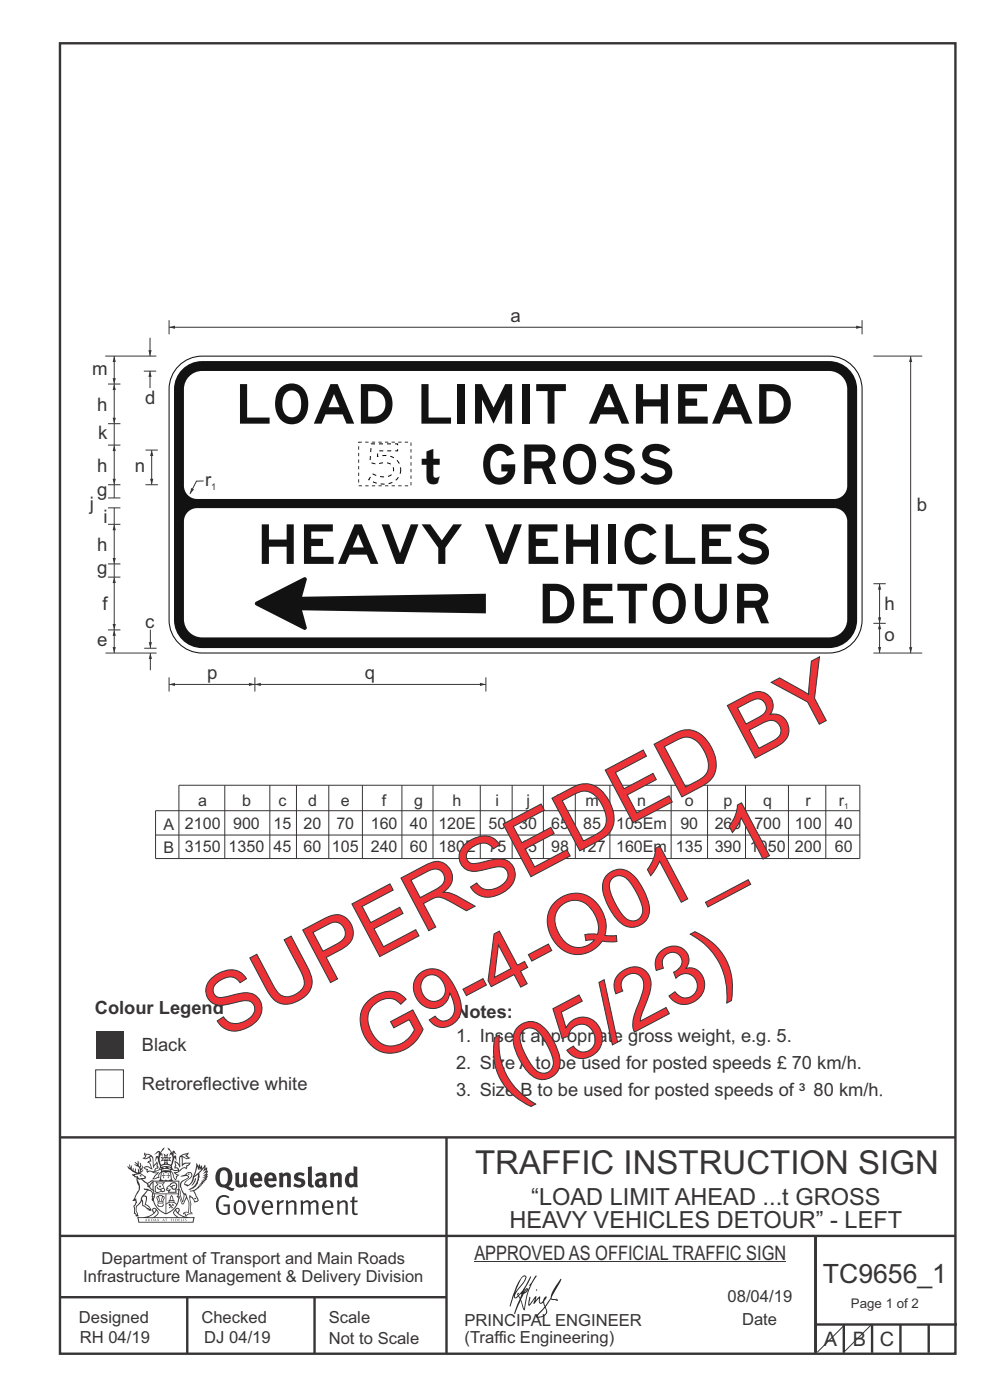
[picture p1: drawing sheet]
<svg xmlns="http://www.w3.org/2000/svg" width="210mm" height="297mm" viewBox="0 0 210 297" stroke-linecap="round" stroke-linejoin="round" font-family="sans-serif">
<path d="M31.9 138.5v3.7" fill="none" stroke="#373435" stroke-width=".21"/>
<path d="M31.9 138.5l.3 1.3h-.6z" fill="#373435"/>
<path d="M193.2 75.5v63" fill="none" stroke="#373435" stroke-width=".21"/>
<g fill="#373435">
<path d="M193.2 75.5l.3 1.3h-.7z"/>
<path d="M192.8 137.3h.7l-.3 1.2z"/>
</g>
<path d="M22.4 138.5h10.8M30.6 137.5h2.6M31.9 133.6v3.9" fill="none" stroke="#373435" stroke-width=".21"/>
<path d="M31.6 136.2h.6l-.3 1.3z" fill="#373435"/>
<path d="M30.5 78.7h2.6M31.8 71.7v3.8" fill="none" stroke="#373435" stroke-width=".21"/>
<path d="M31.5 74.3h.7l-.4 1.2z" fill="#373435"/>
<path d="M31.8 78.7v3.6" fill="none" stroke="#373435" stroke-width=".21"/>
<path d="M31.8 78.7l.4 1.2h-.7z" fill="#373435"/>
<path d="M22.3 75.5h10.9M186.6 132.2v6.3" fill="none" stroke="#373435" stroke-width=".21"/>
<g fill="#373435">
<path d="M186.6 132.2l.3 1.3h-.7z"/>
<path d="M186.2 137.3h.7l-.3 1.2z"/>
</g>
<path d="M185.3 138.5h10.3M185.3 132.2h2.6M186.6 123.8v8.4" fill="none" stroke="#373435" stroke-width=".21"/>
<g fill="#373435">
<path d="M186.6 123.8l.3 1.3h-.7z"/>
<path d="M186.2 131h.7l-.3 1.2z"/>
</g>
<path d="M35.9 67.9v3M24.2 133.6v4.9M185.3 123.8h2.6" fill="none" stroke="#373435" stroke-width=".21"/>
<g fill="#373435">
<path d="M24.2 133.6l.4 1.3h-.7z"/>
<path d="M23.9 137.3h.7l-.4 1.2z"/>
</g>
<path d="M22.9 133.6h2.6M24.2 122.4v11.2" fill="none" stroke="#373435" stroke-width=".21"/>
<g fill="#373435">
<path d="M24.2 122.4l.4 1.3h-.7z"/>
<path d="M23.9 132.4h.7l-.4 1.2z"/>
</g>
<path d="M22.9 119.6h2.6M24.2 111.2v11.2M22.9 122.4h2.6" fill="none" stroke="#373435" stroke-width=".21"/>
<g fill="#373435">
<path d="M24.2 111.2l.4 1.3h-.7z"/>
<path d="M23.9 118.4h.7l-.4 1.2z"/>
</g>
<path d="M24.2 94.4v8.4M22.9 102.8h2.6" fill="none" stroke="#373435" stroke-width=".21"/>
<g fill="#373435">
<path d="M24.2 94.4l.4 1.3h-.7z"/>
<path d="M23.9 101.6h.7l-.4 1.2z"/>
</g>
<path d="M22.9 89.9h2.6M22.9 94.4h2.6M24.2 81.5v12.9M22.9 111.2h2.6M22.9 107.7h2.6M22.9 105.6h2.6M24.2 102.8v2.8M24.2 107.7v3.5" fill="none" stroke="#373435" stroke-width=".21"/>
<g fill="#373435">
<path d="M24.2 81.5l.4 1.2h-.7z"/>
<path d="M23.9 88.6h.7l-.4 1.3z"/>
</g>
<path d="M24.2 75.5v6M22.9 81.5h2.6" fill="none" stroke="#373435" stroke-width=".21"/>
<g fill="#373435">
<path d="M24.2 75.5l.4 1.3h-.7z"/>
<path d="M23.9 80.2h.7l-.4 1.3z"/>
</g>
<path d="M32.2 95.5v7.3M30.9 102.8h2.6" fill="none" stroke="#373435" stroke-width=".21"/>
<g fill="#373435">
<path d="M32.2 95.5l.3 1.2h-.7z"/>
<path d="M31.8 101.6h.7l-.3 1.2z"/>
</g>
<path d="M30.9 95.5h2.6M54.1 145.2h49M54.1 143.7v3M103.1 143.7v3" fill="none" stroke="#373435" stroke-width=".21"/>
<g fill="#373435">
<path d="M101.8 144.9l1.3 .3-1.3 .3z"/>
<path d="M54.1 145.2l1.2-.3v.6z"/>
</g>
<path d="M35.9 145.2h18.2" fill="none" stroke="#373435" stroke-width=".21"/>
<g fill="#373435">
<path d="M52.8 144.9l1.3 .3-1.3 .3z"/>
<path d="M35.9 145.2l1.2-.3v.6z"/>
</g>
<path d="M185.3 75.5h10.3M35.9 143.7v3" fill="none" stroke="#373435" stroke-width=".21"/>
<path d="M37.6 78a7 7 0 0 1 5.3-2.4h133a7 7 0 0 1 7 7v48.9a7 7 0 0 1-7 7h-133a7 7 0 0 1-7-7v-48.9a7 7 0 0 1 1.7-4.6z" fill="#fff"/>
<path d="M37.6 78a7 7 0 0 1 5.3-2.4h133a7 7 0 0 1 7 7v48.9a7 7 0 0 1-7 7h-133a7 7 0 0 1-7-7v-48.9a7 7 0 0 1 1.7-4.6z" fill="none" stroke="#111211" stroke-width=".22"/>
<path d="M38.7 78.3a5.9 5.9 0 0 1 4.2-1.7h133a6 6 0 0 1 5.9 6v48.9a6 6 0 0 1-5.9 6h-133a6 6 0 0 1-6-6v-48.9a5.9 5.9 0 0 1 1.8-4.3z" fill="#111211"/>
<g fill="#fff">
<path d="M40.1 79.8a3.8 3.8 0 0 1 2.8-1.1h133a3.9 3.9 0 0 1 3.8 3.9v20.5a2.8 2.8 0 0 1-2.8 2.8h-135.1a2.8 2.8 0 0 1-2.8-2.8v-20.5a3.8 3.8 0 0 1 1.1-2.8z"/>
<path d="M39.6 108.8a2.8 2.8 0 0 1 2.2-1h135.1a2.8 2.8 0 0 1 2.8 2.8v20.8a3.9 3.9 0 0 1-3.8 3.8h-133a3.9 3.9 0 0 1-3.9-3.8v-20.8l.1-.7z"/>
</g>
<path d="M54.2 127.7l10.3-5.2a.44 .44 0 0 1 .6 .5l-1 3.6 39-.6v4.1l-39-.6 1 3.7a.44 .44 0 0 1-.7 .4l-10.1-5.2-.2-.4z" fill="#111211"/>
<path d="M35.9 69.4h147M182.9 67.9v3" fill="none" stroke="#373435" stroke-width=".21"/>
<g fill="#373435">
<path d="M181.6 69.1l1.3 .3-1.3 .4z"/>
<path d="M35.9 69.4l1.2-.3v.7z"/>
</g>
<path d="M76.1 93.8h11.1v9.3h-11.1z" fill="none" stroke="#373435" stroke-width=".21" stroke-dasharray=".7 .7" stroke-linecap="butt"/>
<path d="M43.2 102l-1.5 .1-1.4 2.7" fill="none" stroke="#373435" stroke-width=".21"/>
<path d="M40.6 103.5l.6 .3-.9 1z" fill="#373435"/>
<g fill="none" stroke="#373435" stroke-width=".21">
<path d="M33 177.1h149.4M47.7 166.6v15.5M57.2 166.6v15.5M62.9 166.6v15.5M69.7 166.6v15.5M76.9 166.6v15.5M85.3 166.6v15.5M91.8 166.6v15.5M101.9 166.6v15.5M108.6 166.6v15.5M115.3 166.6v15.5M122 166.6v15.5"/>
<path d="M129.4 166.6v15.5M142.4 166.6v15.5M150.1 166.6v15.5M158.1 166.6v15.5M167.2 166.6v15.5M175.2 166.6v15.5M182.4 172h-149.4v10.1h149.4v-15.5h-144.5v15.5M179.3 280.9l-6 6"/>
</g>
<g fill="none" stroke="#373435" stroke-width=".51">
<path d="M12.7 9.2h190v278h-190zM12.7 241.3h190M94.7 241.4v45.8M12.7 275.2h82M12.7 262.2h190.1M39.7 275.2v12M66.7 275.2v12M173 262.1v24.9M173 281h30M179 281v6M185 281v6M191 281v6"/>
<path d="M197 281v6"/>
</g>
<path d="M20.3 227h5.9v5.9h-5.9z" fill-rule="evenodd" fill="#fefefe" stroke="#373435" stroke-width=".21"/>
<g fill="#373435">
<path d="M20.3 218.8h5.9v5.9h-5.9z" fill-rule="evenodd"/>
<path d="M47 248.4a2.55 2.55 0 0 0 0 2.7l.3 .2a.81 .81 0 0 0 1-1v-.5a1.04 1.04 0 0 0-1.1-1.5zM46.3 248.1a1.82 1.82 0 0 1 2.1-.2 1.82 1.82 0 0 1 .9 1.8 2.29 2.29 0 0 1-.8 2l.7 .3h.5l-.2 .6a2.87 2.87 0 0 1-2-.7 2.12 2.12 0 0 1-1.7-3.1z" fill-rule="evenodd"/>
<path d="M49.9 248.9l.8-.2v2a.46 .46 0 0 0 .3 .6 .46 .46 0 0 0 .6-.3v-2.1l.7-.2v2.4l.2 .5-.5 .3-.3-.3a1.02 1.02 0 0 1-1.2 .3 1.02 1.02 0 0 1-.6-1.1z" fill-rule="evenodd"/>
<path d="M54 249.5l-.1 .5h.9a.49 .49 0 0 0-.2-.6 .49 .49 0 0 0-.6 .1zM53.4 249.1a1.34 1.34 0 0 1 1.6-.2 1.34 1.34 0 0 1 .6 1.5v.2h-1.7a.77 .77 0 0 0 .5 .8 .77 .77 0 0 0 .9-.4l.3 .5a1.59 1.59 0 0 1-2 .2 1.59 1.59 0 0 1-.5-2.1z" fill-rule="evenodd"/>
<path d="M57 249.5l-.1 .5h1a.49 .49 0 0 0-.2-.6 .49 .49 0 0 0-.7 .1zM56.4 249.1a1.34 1.34 0 0 1 1.6-.2 1.34 1.34 0 0 1 .7 1.5v.2h-1.8a.77 .77 0 0 0 .5 .8 .77 .77 0 0 0 .9-.4l.4 .5a1.59 1.59 0 0 1-2.1 .2 1.59 1.59 0 0 1-.5-2.1z" fill-rule="evenodd"/>
<path d="M59.2 248.9l.7-.2 .1 .4a.95 .95 0 0 1 1-.3 .95 .95 0 0 1 .7 .8v2.3h-.8v-2.3a.46 .46 0 0 0-.8 .1v2.2h-.8z" fill-rule="evenodd"/>
<path d="M62.6 249.1a1.75 1.75 0 0 1 2-.1l-.2 .5-.6-.2a.43 .43 0 0 0-.6 .3l.4 .3a1.04 1.04 0 0 1 1.2 1.1 1.04 1.04 0 0 1-1.4 1l-1.2-.4 .3-.6 1 .4 .4-.4a.88 .88 0 0 0-1-.5l-.4-.2-.1-.4z" fill-rule="evenodd"/>
<path d="M65.3 247.6l.8-.2 .1 3.8 .3 .2 .1 .4a.88 .88 0 0 1-1 0 .88 .88 0 0 1-.3-1z" fill-rule="evenodd"/>
<path d="M67.8 250.6a.43 .43 0 0 0-.1 .7 .43 .43 0 0 0 .7-.1v-.7zM66.8 249.1a1.7 1.7 0 0 1 2.4 .1v1.9l.3 .4-.4 .5-.5-.4a1.03 1.03 0 0 1-1.7-.1 1.03 1.03 0 0 1 .8-1.5h.7v-.4a.8 .8 0 0 0-1.2 .1z" fill-rule="evenodd"/>
<path d="M70 248.9l.7-.2 .1 .4a.95 .95 0 0 1 1-.3 .95 .95 0 0 1 .7 .8v2.3h-.8v-2.3a.46 .46 0 0 0-.8 .1v2.2h-.8z" fill-rule="evenodd"/>
<path d="M74.3 249.5a1.48 1.48 0 0 0 0 1.7h.5l.2-.1v-1.5l-.3-.2zM75 247.4l.8 .1 .1 4.4h-.7l-.1-.2a1.26 1.26 0 0 1-1.4 0 1.26 1.26 0 0 1-.5-1.3 1.29 1.29 0 0 1 .4-1.4 1.29 1.29 0 0 1 1.4-.1z" fill-rule="evenodd"/>
<path d="M46.4 253.9a1.72 1.72 0 0 1 2.3 0l-.3 .3a1.24 1.24 0 0 0-1.4-.2 1.24 1.24 0 0 0-.6 1.4 1.49 1.49 0 0 0 1.2 1.9l.7-.1v-1.3h-.8l-.1-.4h1.3v1.9a1.93 1.93 0 0 1-2.2 0 1.93 1.93 0 0 1-.7-2.2l.2-.8z" fill-rule="evenodd"/>
<path d="M50.4 255.1a1.65 1.65 0 0 0 .2 2.2 .99 .99 0 0 0 1-1.4 .78 .78 0 0 0-.4-.8 .78 .78 0 0 0-.8 0zM50 254.9a1.33 1.33 0 0 1 1.6-.1 1.33 1.33 0 0 1 .5 1.4 1.31 1.31 0 0 1-1.3 1.6 1.31 1.31 0 0 1-1.2-1.6v-.6z" fill-rule="evenodd"/>
<path d="M52.5 254.7l.4-.1 .9 2.6 .8-2.5h.5l-1.1 3h-.5z" fill-rule="evenodd"/>
<path d="M56.3 255.2l-.2 .7h1.3a.7 .7 0 0 0-.3-.8 .7 .7 0 0 0-.8 .1zM55.9 255a1.22 1.22 0 0 1 1.5-.2 1.22 1.22 0 0 1 .5 1.5h-1.8a.93 .93 0 0 0 .5 1 .93 .93 0 0 0 1.1-.2l.2 .3a1.43 1.43 0 0 1-1.8 .1 1.43 1.43 0 0 1-.6-1.7z" fill-rule="evenodd"/>
<path d="M58.7 254.7l.4-.1 .1 .5 .4-.4 .6-.1-.2 .5a.66 .66 0 0 0-.8 .7v1.9h-.4z" fill-rule="evenodd"/>
<path d="M60.6 254.7l.4-.1 .1 .5a.94 .94 0 0 1 1-.5 .94 .94 0 0 1 .8 .8v2.3h-.5l-.1-2.5a.81 .81 0 0 0-1.2 .3v2.2h-.4z" fill-rule="evenodd"/>
<path d="M63.7 254.7l.5-.1 .1 .5 .4-.3a.78 .78 0 0 1 1.1 .3 .9 .9 0 0 1 1-.5 .9 .9 0 0 1 .8 .8v2.3h-.5l-.1-2.5a.67 .67 0 0 0-1.1 .3v2.2h-.5v-2.4l-.4-.3-.7 .4v2.3h-.5z" fill-rule="evenodd"/>
<path d="M69 255.2l-.1 .7h1.3a.7 .7 0 0 0-.3-.8 .7 .7 0 0 0-.9 .1zM68.7 255a1.22 1.22 0 0 1 1.5-.2 1.22 1.22 0 0 1 .5 1.5h-1.8a.93 .93 0 0 0 .4 1 .93 .93 0 0 0 1.2-.2l.1 .3a1.44 1.44 0 0 1-1.7 .1 1.44 1.44 0 0 1-.6-1.7z" fill-rule="evenodd"/>
<path d="M71.4 254.7l.5-.1 .1 .5a.94 .94 0 0 1 1-.5 .94 .94 0 0 1 .8 .8v2.3h-.5l-.1-2.5a.81 .81 0 0 0-1.2 .3v2.2h-.4z" fill-rule="evenodd"/>
<path d="M74.7 253.9l.5-.1v.9h.7l-.1 .3h-.6v2.2l.1 .2h.5l.1 .3a.75 .75 0 0 1-1.2-.6v-2.1h-.4v-.3h.4z" fill-rule="evenodd"/>
<path d="M30.8 244.9l1.1 .3-.9 .5h-.4l.6-.5zM31.8 245.4h.2a2.44 2.44 0 0 1 .4 1.9l.1 .5 .7-1-.1 .6 .3 .3a.57 .57 0 0 0-.6 .7l-1-.1-.5 .2 .2-.5-.8-.3 .7-.1 .9 .5 .1-.1-.6-1.3-.2-.2h.5zM30.7 244.4l-.1 .5 .2 .4-.6 .4a1.04 1.04 0 0 0 1.4-.1l.2 .6-.3 .1-.2 .4a.94 .94 0 0 1 .8 1.1l-.2-.1a1.16 1.16 0 0 0-1.5-.1l.3 .4 .4 .2 .1 .5 .2 .1 .1-.2a.94 .94 0 0 1 1.1 .2l.8 .1-1.2 1.2a1.13 1.13 0 0 0 1.2-.2l.4-.1-.1-.4 .5-.8a.83 .83 0 0 0-.6 1.1l-.3-.1-.7 .4 1.1-1.4-.5 .1-.5-.1 1.3-.5-.1-.1-.9 .4v-.3l.2-.2 .3 .1 .1-.3-.2-.4v-.6l-.1-.4-.7 1v-.7a1.42 1.42 0 0 0-1.6-1.8z" fill-rule="evenodd"/>
<path d="M38.5 245.2l.5-.2 .7-.1-.6 .3 .8 .5h-.3zM38.3 245.5l.2-.1 .1 2a1.69 1.69 0 0 1 1.6-.6l-.8 .5 .1 .5a1.1 1.1 0 0 0-1.5 .6l-.1-.5-.2-.2h-.5l.3-.4-.3-.7a1.42 1.42 0 0 1 .8 1.1l.2-.1zM37.1 246.2l.1 1-.2 .3 .1 .4h.5l.1 .2a.96 .96 0 0 1-1.1-.1l-.1 .1a1.06 1.06 0 0 0 1.3 .2v.1a.72 .72 0 0 1-1 .2l.3 .5 .6 .2-.4 .2-.1 .6-.2-.3-.4-1.1-.4-.4 .4 .9a1.54 1.54 0 0 0 .7 1.2l.2-.3a.58 .58 0 0 1 .4-.8l.2-.1h-.3l-.5-.3 .9-.5a.93 .93 0 0 1 1.2-.5v.2l.2-.2 .1-.5a.99 .99 0 0 0 .7-.8l-1.3 .1-.3 .2-.1-1.4 .9 .4 .9-.3h-.4l-.5-.4 .4-.7-.6 .2a1.46 1.46 0 0 0-1.4 2.1v.4l-.2-.4z" fill-rule="evenodd"/>
<path d="M35.6 248.9l.2 .1-.1 .3 .4 .1h-.4v.6l-.1-.6h-.3l.3-.1z" fill-rule="evenodd"/>
<path d="M34.6 248.9l.2 .1v.3l.3 .1h-.3l-.1 .6v-.6h-.4l.4-.1z" fill-rule="evenodd"/>
<path d="M34.3 248.8a.57 .57 0 0 1 .9 .2 .57 .57 0 0 1 .9-.2l.2 1.4h-.2a.57 .57 0 0 1-.9 0 .69 .69 0 0 1-1.1 0zM34.2 248.1l-.3 2.1-.2 .4h3l-.2-.4-.3-2.1h-.2v.2l-.8-.1-.8 .1v-.2z" fill-rule="evenodd"/>
<path d="M34.2 252.4a.3 .3 0 0 0 .6 0 .3 .3 0 0 0-.6 0zM33.3 250.9l.3 .3-.3 .4a.79 .79 0 0 0 0 1.3l.8-.2-.1-.3a.55 .55 0 0 1-.7-.6l.1-.1 .2 .3 .3 .2 .8-.2-.4-.7 .4-.4-.7 .2zM33 250.7l1.1 .2 .9-.2-.4 .6 .4 1.2a.56 .56 0 0 1-.8 .3l-.2 .1a.73 .73 0 0 1-.9 .1 .73 .73 0 0 1-.3-1v-.4l.6-.4z" fill-rule="evenodd"/>
<path d="M35.6 251.8l.7-.4a.58 .58 0 0 1 1-.1 .58 .58 0 0 1-.4 .9l-.3-.3a.43 .43 0 0 1 .6-.4 .57 .57 0 0 0-.8 .2l-.2-.1-.3 .1 .4 .2a.55 .55 0 0 0 .9 .4v.5h-1.3l.3-.4-.1-.1-.6 .1 .2-.3-.2-.1zM35.4 251.8l-.1 .2a.39 .39 0 0 0 .2 .6h.3l-.2 .4h1.9l-.1-.8a.86 .86 0 0 0-.1-1.3 .86 .86 0 0 0-1.3 .4z" fill-rule="evenodd"/>
<path d="M36 254.8h.8v.2h-.8zM36.4 253.8l.2 .8h-.4zM36.4 253.5l-.3 .5-.1 .6h-.2v.4l-.7 .4 .2 .1a1.48 1.48 0 0 1 2.1 .2l.2-.1-.6-.5v-.5h-.2l-.1-.6z" fill-rule="evenodd"/>
<path d="M35.8 255.4l.4 .1 .1 .3 .3-.2-.2-.2a.38 .38 0 0 1 .5 .5l-.2-.2-.3 .2 .3 .2-.3 .3-.1-.4-.4 .4-.1-.2 .4-.3-.1-.1-.2 .1z" fill-rule="evenodd"/>
<path d="M34.5 254h.2v.2l-.2 .6h-.2zM33.6 255.3h.9v.2a.55 .55 0 0 1-.8 .4v-.2l-.2-.1zM33.4 254h.2l.2 .8h-.2zM33.6 255l.8-.1 .1 .2h-.8zM33.8 253.7h.5l-.2 1.1h-.1zM33.3 253.8l-.1 .3 .3 1.1a.48 .48 0 0 0-.1 .6 .48 .48 0 0 0 .5 .2h.5a.49 .49 0 0 0 .2-.8l.3-1.1-.1-.3a1.42 1.42 0 0 0-1.5 0z" fill-rule="evenodd"/>
<path d="M33.7 251.5l.4 .1 .1 .3h-.3z" fill-rule="evenodd"/>
<path d="M41.3 250.1l.3-.2-.2 .8-.6 .8h-.2l.5-.7z" fill-rule="evenodd"/>
<path d="M39.7 249l.3-.2 .5 .2a.88 .88 0 0 1-.6 1.1 1.22 1.22 0 0 0-.8 1.3l.5 .2a.72 .72 0 0 0 .9-.4l.5-.8 .2-.6 .8-.6v.2a2.85 2.85 0 0 1-2 2.9l.1 .1a2.13 2.13 0 0 0 1.9-1.5v-.3a2.01 2.01 0 0 0 .3-1.7l1.1-1.3-.4 1 .7-.5-.7 1 .8-.4-.8 .8 .7-.2-.9 .6 .8-.1-.8 .4h.7l-.8 .3 .3 .2h-.4l.2 .3h-.4l.2 .3h-.4l.1 .2h-.1a2.16 2.16 0 0 1-2 1.1l.1 .2 .4-.1a.76 .76 0 0 1 .7 .8l.5 1.2-.6 .2a1.45 1.45 0 0 0-1.1-1.3l.2 1.8-.1 1.8 .4 .3a1.07 1.07 0 0 0-1.2 .4v-.3l-.5-.2a.87 .87 0 0 1 1.1-.1v-.7a4.4 4.4 0 0 0-.6-3.1l-.1-.3h-.2a2.16 2.16 0 0 1-.7-2.2l.3-.4 1.2-.7a.55 .55 0 0 0-.4-.8zM37.8 252.4a.76 .76 0 0 1 .3 1.1l.6 1.6 .4-1.7 .2 .1a.61 .61 0 0 1-.1 .9l-.3 .8-.2 .1-.7-1.6-.3 .1a1.18 1.18 0 0 0 .1-1.4zM41.8 247.5l.2 .7 .3-.5v.6l.4-.5a1.9 1.9 0 0 1-1.2 1.4l-.3 .3zM38.2 249.6l1.4-.2 .2 .2v.3l-.5 .2a1.26 1.26 0 0 0-.9 1.9l.2 .7a1.84 1.84 0 0 1 .1 2.1l-.4-1.4a.96 .96 0 0 0-.4-1.2l-.4 .2a.78 .78 0 0 1 0 1.3l.1 .3h.4l.4 1.1a.38 .38 0 0 0 .2 .4 .38 .38 0 0 0 .4-.1l.6-1.2a2.94 2.94 0 0 1 .4 2.5l-.1 .4h-.8l-.3 .4v.2l.4-.1 .1 .4 .2 .1a1.02 1.02 0 0 1 1.3-.5v-.4l-.3-.1 .1-1.8-.3-1.3h.1a1.14 1.14 0 0 1 .8 1 .63 .63 0 0 0 .8-.2 .63 .63 0 0 0-.2-.9l-.6-1.2 .9-.6 .2-.4h.3l-.1-.2h.4l-.1-.3h.3l-.1-.3 .5-.1-.2-.2 .6-.4v-.2h-.2l.4-.5h-.3l.3-.5-.4 .1 .4-.5v-.3l-.3 .2 .2-.7-.1-.2-.4 .3v-.8l-.6 .8-.2-.8-.2 .5-.3-.7-.1 .6-.5-.8-.1 1.4-.6 1.8a1.81 1.81 0 0 1-1 1.5l-.6-.2a1.75 1.75 0 0 1 1.1-1.2 .75 .75 0 0 0 .1-1.3 .75 .75 0 0 0-1.2 .4z" fill-rule="evenodd"/>
<path d="M41.2 254.1h.3l.2 .2-.4 .1z" fill-rule="evenodd"/>
<path d="M29.4 258.4h11.6l-.1 .8h-11.4zM31.3 258.2l.5-.1a2.48 2.48 0 0 0 1.4-1.3l.3 .5-.5 .6-.5 .3zM32.5 256.6l.3-.2 .2 .1-.3 .7zM37.2 256.8a2.65 2.65 0 0 0 1.8 1.4h-1.1l-.5-.3-.5-.6zM37.4 256.5l.2-.1 .3 .2-.3 .6zM29.2 258.2l.1 1.2h11.8l.2-1.1-.2-.1a4.1 4.1 0 0 1-3.3-.9l.3-.4-.1-.6a1.06 1.06 0 0 0-1.3 1l.2 .4 .6 .5h-4.7l.3-.1a.84 .84 0 0 0 .6-.8 .84 .84 0 0 0-.5-.8l-.3-.2h-.5l-.1 .6 .3 .4a4.2 4.2 0 0 1-3.4 .9z" fill-rule="evenodd"/>
<path d="M31 258.7l.1 .2h-.2zM31 258.5l-.3 .6 .4-.2 .2 .2z" fill-rule="evenodd"/>
<path d="M31.3 258.6h.3v.4a.25 .25 0 0 0 .2-.1 .25 .25 0 0 0-.1-.3h.1a.29 .29 0 0 1 0 .4 .29 .29 0 0 1-.4 0 .29 .29 0 0 1 0-.4z" fill-rule="evenodd"/>
<path d="M32.2 258.6a.22 .22 0 0 1 .3 .2 .22 .22 0 0 1-.3 .2zM32 258.6l.1 .4a.33 .33 0 0 0 .4 0 .33 .33 0 0 0 0-.4 .33 .33 0 0 0-.5 0z" fill-rule="evenodd"/>
<path d="M32.9 258.7l.1 .2h-.2zM32.9 258.5l-.2 .6 .3-.2 .2 .2z" fill-rule="evenodd"/>
<path d="M33.3 258.6h.2l.1 .1 .2-.1-.2 .2 .2 .3-.3-.3-.1 .3h-.1l.2-.3z" fill-rule="evenodd"/>
<path d="M34.7 258.7l.1 .2h-.2zM34.7 258.5l-.3 .6 .4-.2 .2 .2z" fill-rule="evenodd"/>
<path d="M35 258.5h.5l-.2 .1v.5h-.2l.1-.5z" fill-rule="evenodd"/>
<path d="M36.2 258.6l.3-.1-.1 .1v.2h.1h-.1v.3h-.2z" fill-rule="evenodd"/>
<path d="M36.7 258.6h.2v.5h-.2z" fill-rule="evenodd"/>
<path d="M37.3 258.6a.22 .22 0 0 1 .3 .2 .22 .22 0 0 1-.3 .2zM37.1 258.6v.4a.33 .33 0 0 0 .5 0 .33 .33 0 0 0 0-.4 .33 .33 0 0 0-.5 0z" fill-rule="evenodd"/>
<path d="M37.8 258.6l.4-.1-.2 .1v.2h.1h-.1v.2l.2 .1h-.4z" fill-rule="evenodd"/>
<path d="M38.4 258.6h.2l-.1 .4 .2 .1h-.3z" fill-rule="evenodd"/>
<path d="M38.9 258.6h.2v.5h-.2z" fill-rule="evenodd"/>
<path d="M39.3 258.6h.2h-.1l.2 .3-.2 .2-.1-.1v-.1l.2 .1z" fill-rule="evenodd"/>
<path d="M34.2 247.4a1.51 1.51 0 0 1 2 .2 2.67 2.67 0 0 0-2.1 0zM35.7 247.6l.4 .1 .1 .3-.4-.1zM34.6 247.6h.5l.1 .2h-.4zM34 247.8l.3 .2h-.3zM34.9 246.9l.3-.2 .3 .2zM34.9 245.6l.2 .1v.3h-.2zM35 245.1l.2 .2 .2-.2-.1 .3h-.2zM35.1 246.3h.2l.1 .4-.2-.2-.2 .2zM35.3 245.7l.2-.1v.4h-.2zM34.4 245.7h.3l.1 .3-.4 .1 .2-.2zM35.7 245.7h.3l-.2 .2 .2 .2-.4-.1zM32.7 244.9l1-.5-.1 1-.2-.2-.3 .2-.3 1.1 .5-1 .3 .9a1.84 1.84 0 0 1 .2 1.7l.4 .1a2.48 2.48 0 0 1 2.2 0l.2-.2-.2-.7 .7-1.8 .4 .7-.2-1-.2-.1-.2 .3v-.9l.6 .4-.6-.8-.3 .1-.1 .4-.5-.9-.5-.3 .2 .5 .6 .5-.5 .8 .4-.4a2.06 2.06 0 0 1 0 2.3l-.5-.2-.2-.6 .1-.1 .8 .2-.4-.5 .4-.5-.7 .2-.2-.2 .2-.7-.5 .4-.5-.4 .2 .7-.2 .2-.7-.2 .4 .5-.4 .5 .8-.2 .1 .1-.2 .6-.5 .2a2.02 2.02 0 0 1 0-2.2l.3 .5-.1-.7-.3-.1 .8-1.2-.4 .3-.5 .8-.2-.3a.8 .8 0 0 0-.8 .5z" fill-rule="evenodd"/>
<path d="M29.2 250.1l.3 .1a.61 .61 0 0 1 .8 .4l.3 .2a.8 .8 0 0 1 .6 1l.4 .1 .5 .5a1 1 0 0 1 .5 1.1l-.1 .7v-.5h-.1a.96 .96 0 0 0-.8-1.3l-.2-.2h-.7l-.1-.1-.1 .1 .1 .3h.6l-1.2 1.3-.2 1-.4 .6a1.33 1.33 0 0 0-.5 1.8l.2 .5a1.26 1.26 0 0 1-.5-1.5l-.1-.3a1.56 1.56 0 0 0 .4-1.7l-.3 .2 .2-.5a3.2 3.2 0 0 0 .7-3zM30.4 253.9h.4a2.06 2.06 0 0 1-.1 1.6l.7 .5 .4 .4-.6-.1-.8-.6-.1-.9a.51 .51 0 0 1 .1-.9zM28.6 249.3a1.52 1.52 0 0 1 2.1 .5l-1.1 .2-.2-.1-.1-.4h-.5zM27.5 247v.8l-.3-.4h-.1a3.1 3.1 0 0 0 1.9 1.6l-1 .1 .5 .6 .5 .1 .1 1.1a1.84 1.84 0 0 1-.3 2.5l-.4 .9-.3 .4 .2 .1 .4-.1 .1 .4-.2 .5-.3 .2 .1 1.7h.2l.3 .5 .1 .1 .4-.1-.1-.5a1.3 1.3 0 0 1-.1-1.7l.9-1 .1 1.1 .6 .2 .5 .5 .1-.1 .2 .3h.5a1.85 1.85 0 0 0-1.2-1.4l.1-.3a1.39 1.39 0 0 0 0-1.4l-.5-.1 .5-.5a.66 .66 0 0 1 .9-.4 .66 .66 0 0 1 .3 .9l-.1 .4 .2-.1v.2l-.1 .3 .2 .5 .1-.3a2.24 2.24 0 0 0 .1-2.2 .73 .73 0 0 1-.7-.7 .73 .73 0 0 1 .6-.7v-.2a.94 .94 0 0 0-.9 .8 .48 .48 0 0 1-.1-.6 .48 .48 0 0 1 .5-.2l.5-.3a.51 .51 0 0 0-.8 .2l-.5 .2-1-.8h.6l.2-.5-1.2-.7 .5-.5v-.3l-.5 .4 .1-.2a.69 .69 0 0 0 .2-1v.4l-.2 .3v-1.1l-.3-.2 .1 .6-.1 .2-.4-1.3v.7l-.6-.4 .5 .7-.6-.2 .3 .3a1 1 0 0 1 .7 1.4l-.2-.8v.9l-.5-.2v-.8l-.2 .7-.2-.1-.1-.6-.2 .4-.2-.2 .1-.7-.2 .5z" fill-rule="evenodd"/>
<path d="M29.6 249.4l.2-.1 .3 .2z" fill-rule="evenodd"/>
<path d="M32.4 250.5h5.6v2l-.2-.1v-1.7h-5.2v2.5h5.2v-.8l.1 .2-.1 1.1v-.3h-2.5v4a4.1 4.1 0 0 0 2.6-3.6l.1-.1a4 4 0 0 1-2.8 3.9 4.2 4.2 0 0 1-2.8-4.7l.1 1.2 .1-.1a3.8 3.8 0 0 0 2.5 3.4v-4h-2.5l-.2-.9z" fill-rule="evenodd"/>
<circle cx="40" cy="249.1" r=".17"/>
</g>
<path d="M100.6 267.7h66.2M185 280.9l-6 6" fill="none" stroke="#373435" stroke-width=".21"/>
<g fill="#252726">
<path d="M111.6 273.7l.2-.2-.5 .7zM110.4 274.5l.3 .1-.3 .7-.3-.4zM110.9 270.9l.5-.1a9.3 9.3 0 0 1-2 3.2l-.1 .2 1-2.5zM110.6 271a14.7 14.7 0 0 0-2.2 4.9l-.3 1.2 .1 .1 .8-2.4a.42 .42 0 0 0 .2 .7 .42 .42 0 0 0 .6-.3l.2-.2 .2 .6-1.1 3.1h.2l1.1-2.8 .6 1.9 .2 .2 .2-.5a13.5 13.5 0 0 1 2-6.2l.5-.5-.2-.2-1.6 2.1 .4-.1a14.9 14.9 0 0 0-1.3 5.1l-.4-1.2a1.39 1.39 0 0 1 .2-1.8l.1-.2a.92 .92 0 0 0 .8-1.2 .75 .75 0 0 0-.7 .7l-.2 .2 1.6-3.4h-.1l-.4 .7a10.5 10.5 0 0 1-2.2 3.2l.2-.4a.32 .32 0 0 0-.4 .2 .32 .32 0 0 0 .1 .4l-.5 .4a3.2 3.2 0 0 1 1.1-2.3l.5-.6a2.49 2.49 0 0 0 .7-1.6l-.3-.2z" fill-rule="evenodd"/>
<path d="M115.6 277.5a1.15 1.15 0 0 1 .1 1.3 1.15 1.15 0 0 1-1.2 .5h-.5zM112.3 275.1l-.3 1.7 .3 .2 1.2-1.5-.3 1.1 1.1-1.2a.94 .94 0 0 0 .4 1.2l.5-.3 .3 .9-1.2 1.3a.98 .98 0 0 0-.5 1 1.9 1.9 0 0 0 2.3-1.3l-.1-.3a1.02 1.02 0 0 1 .3-1.4l.5-.9 1.5 .3-.2-.5v.3l-1.1-.2v-.2l2-3.6 .1-.3-.1-.1-1.8 2.7a6.6 6.6 0 0 1-1.5 3l-.2-.2a1.01 1.01 0 0 1 .4-1.4l.1-.2-.3-.2-.3 .5-.2 .5-.5 .4-.2-.4 .1-.9-.2-.1-.8 .9 .2-.9h-.1l-1.4 1.7 .2-1.4v-.1z" fill-rule="evenodd"/>
<path d="M113.7 273.5l.3 .3h-.3z" fill-rule="evenodd"/>
</g>
<g font-size="17.6" fill="#ed3237">
<text x="47.3" y="220.5" transform="rotate(-28 47.3 220.5)">SUPERSEDED BY</text>
<text x="79.4" y="225.8" transform="rotate(-28 79.4 225.8)">G9-4-Q01_1</text>
<text x="107.3" y="233.4" transform="rotate(-28 107.3 233.4)">(05/23)</text>
</g>
<g font-size="11.7" fill="#111211">
<text x="49.8" y="89.9">LOAD LIMIT AHEAD</text>
<text x="101.6" y="102.7">GROSS</text>
<text x="54.4" y="119.6">HEAVY VEHICLES</text>
<text x="114" y="132.2">DETOUR</text>
</g>
<text font-size="11.7" fill="#070404" x="77.6" y="102.6">5</text>
<text font-size="10.2" fill="#111211" x="88.9" y="102.7">t</text>
<text font-size="7" fill="#373435" x="100.8" y="249">TRAFFIC INSTRUCTION SIGN</text>
<text font-size="5.6" fill="#373435" x="174.5" y="272.1">TC9656_1</text>
<g font-size="5" fill="#373435">
<text x="112.7" y="255.6">“LOAD LIMIT AHEAD ...t GROSS</text>
<text x="108" y="260.5">HEAVY VEHICLES DETOUR” - LEFT</text>
</g>
<g font-size="4.2" fill="#373435">
<text x="100.6" y="267.2">APPROVED AS OFFICIAL TRAFFIC SIGN</text>
<text x="174.7" y="285.6">A</text>
<text x="180.9" y="285.6">B</text>
<text x="186.6" y="285.6">C</text>
</g>
<g font-size="4" fill="#373435">
<text x="108.3" y="68.2">a</text>
<text x="19.5" y="79.6">m</text>
<text x="20.6" y="87.1">h</text>
<text x="30.8" y="85.7">d</text>
<text x="20.9" y="93.2">k</text>
<text x="20.6" y="100">h</text>
<text x="28.6" y="100.2">n</text>
<text x="20.6" y="105.2">g</text>
<text x="43.5" y="103.2">r</text>
<text x="19" y="108.2">j</text>
<text x="22" y="110.9">i</text>
<text x="194.5" y="108.4">b</text>
<text x="20.6" y="116.8">h</text>
<text x="20.6" y="121.7">g</text>
<text x="21.7" y="129.5">f</text>
<text x="187.7" y="129.4">h</text>
<text x="20.6" y="137.1">e</text>
<text x="30.8" y="133.1">c</text>
<text x="187.7" y="136">o</text>
<text x="43.9" y="144">p</text>
<text x="77.4" y="144">q</text>
</g>
<g font-size="3.9" fill="#373435">
<text x="20.1" y="215.2">Colour Legend</text>
<text x="96.8" y="215.9">Notes:</text>
<text x="96.8" y="221.1">1. Insert appropriate gross weight, e.g. 5.</text>
<text x="30.1" y="223">Black</text>
<text x="96.8" y="226.8">2. Size A to be used for posted speeds</text>
<text x="168" y="226.8">70 km/h.</text>
<text x="30.1" y="231.2">Retroreflective white</text>
<text x="96.8" y="232.5">3. Size B to be used for posted speeds of ³ 80 km/h.</text>
</g>
<g font-size="3.5" fill="#373435">
<text x="21.6" y="268.1">Department of Transport and Main Roads</text>
<text x="17.7" y="272">Infrastructure Management &amp; Delivery Division</text>
<text x="16.7" y="280.6">Designed</text>
<text x="42.7" y="280.6">Checked</text>
<text x="69.7" y="280.6">Scale</text>
<text x="98.5" y="281.3">PRINCIPAL ENGINEER</text>
<text x="154.3" y="276.2">08/04/19</text>
<text x="157.4" y="281.2">Date</text>
<text x="16.9" y="284.8">RH 04/19</text>
<text x="43.3" y="284.8">DJ 04/19</text>
<text x="69.7" y="285.2">Not to Scale</text>
<text x="98.5" y="284.8">(Traffic Engineering)</text>
</g>
<g font-size="3.4" fill="#373435">
<text x="42.1" y="170.9">a</text>
<text x="51.3" y="170.9">b</text>
<text x="59.1" y="170.9">c</text>
<text x="65.3" y="170.9">d</text>
<text x="72.3" y="170.9">e</text>
<text x="81" y="170.9">f</text>
<text x="87.9" y="170.9">g</text>
<text x="96" y="170.9">h</text>
<text x="105.1" y="170.9">i</text>
<text x="111.7" y="170.9">j</text>
<text x="118" y="170.9">k</text>
<text x="124.2" y="170.9">m</text>
<text x="135.1" y="170.9">n</text>
<text x="145.3" y="170.9">o</text>
<text x="153.5" y="170.9">p</text>
<text x="161.9" y="170.9">q</text>
<text x="170.9" y="170.9">r</text>
<text x="177.9" y="170.9">r</text>
<text x="34.7" y="176">A</text>
<text x="39.2" y="175.9">2100</text>
<text x="49.4" y="175.9">900</text>
<text x="58" y="175.9">15</text>
<text x="64.4" y="175.9">20</text>
<text x="71.3" y="175.9">70</text>
<text x="78.6" y="175.9">160</text>
<text x="86.9" y="175.9">40</text>
<text x="93" y="175.9">120E</text>
<text x="103.6" y="175.9">50</text>
<text x="110.1" y="175.9">30</text>
<text x="116.9" y="175.9">65</text>
<text x="123.7" y="175.9">85</text>
<text x="130.7" y="175.9">105Em</text>
<text x="144.3" y="175.9">90</text>
<text x="151.6" y="175.9">260</text>
<text x="160" y="175.9">700</text>
<text x="168.6" y="175.9">100</text>
<text x="177.1" y="175.9">40</text>
<text x="34.7" y="180.9">B</text>
<text x="39.2" y="180.8">3150</text>
<text x="48.5" y="180.8">1350</text>
<text x="58" y="180.8">45</text>
<text x="64.4" y="180.8">60</text>
<text x="70.4" y="180.8">105</text>
<text x="78.6" y="180.8">240</text>
<text x="86.9" y="180.8">60</text>
<text x="93" y="180.8">180E</text>
<text x="103.6" y="180.8">75</text>
<text x="110.1" y="180.8">45</text>
<text x="116.9" y="180.8">98</text>
<text x="122.8" y="180.8">127</text>
<text x="130.7" y="180.8">160Em</text>
<text x="143.4" y="180.8">135</text>
<text x="151.6" y="180.8">390</text>
<text x="159.1" y="180.8">1050</text>
<text x="168.6" y="180.8">200</text>
<text x="177.1" y="180.8">60</text>
</g>
<text font-size="2.8" fill="#373435" x="180.5" y="277.6">Page 1 of 2</text>
<text font-size="2" fill="#373435" x="44.8" y="104">1</text>
<text font-size="1.7" fill="#373435" x="179.1" y="171.6">1</text>
</svg>
